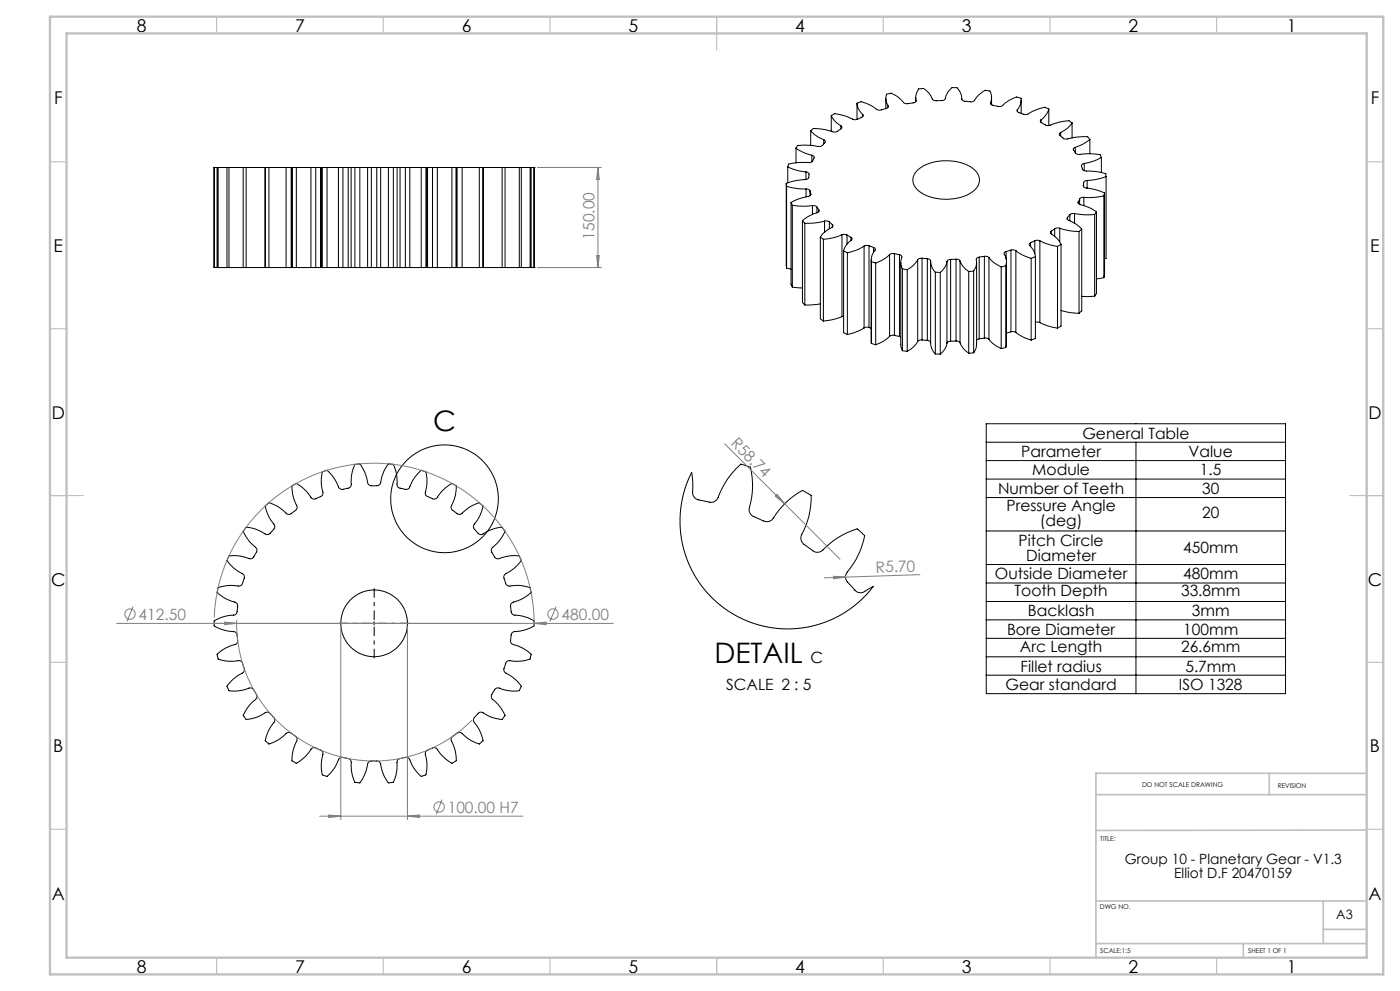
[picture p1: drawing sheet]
<svg xmlns="http://www.w3.org/2000/svg" width="420mm" height="297mm" viewBox="0 0 420 297" stroke-linecap="round" stroke-linejoin="round" font-family="sans-serif">
<g fill="none" stroke="#000" stroke-width=".3">
<path d="M243.2 39.2a10.4 10.4 0 0 0 3.9 2.7M243.2 39.2v4.4M249.4 34.6a6.7 6.7 0 0 0 2.9 3.1M249.4 34.6v4.7M252.3 37.7a.47 .47 0 0 1 .3 .4 .47 .47 0 0 1-.3 .5M252.3 37.7v.9M252.3 38.6a2.62 2.62 0 0 1-2.5 .9 15.7 15.7 0 0 0-5.9-.9l-.7 .6M257.1 30.9a4.9 4.9 0 0 0 1.7 3.4M257.1 30.9l.3-.1a2.52 2.52 0 0 1 2.9 .3l1.7 .9a2.54 2.54 0 0 0 3.3 .7l.4-.1a.68 .68 0 0 0 .7-.9M257.1 30.9v4.9M258.8 34.3a.62 .62 0 0 1 0 .7 .62 .62 0 0 1-.6 .3l-1.3 .5a2.88 2.88 0 0 1-2.3-.7 10.7 10.7 0 0 0-4.4-.9l-.8 .4M258.8 34.3v.7"/>
<path d="M265.7 29.5v3.1M266.4 31.7v.4M274.7 29.2v1.3M274.8 30.1a4.3 4.3 0 0 1 .8-3.5h.4a2.11 2.11 0 0 1 2.4 1l.9 1.2a1.76 1.76 0 0 0 2.4 1.4l1-.1a1.18 1.18 0 0 0 1.1-1.4l.7-1.3a1.93 1.93 0 0 1 2-1.1 1.93 1.93 0 0 1 1.7 1.6l.3 .9a1.26 1.26 0 0 0 .3 1.3 1.26 1.26 0 0 0 1.3 .3l1.2 .1a1.61 1.61 0 0 0 1.6-1.3l1.2-1.1a2.54 2.54 0 0 1 2.9-.8 4.1 4.1 0 0 1 .1 3.5M274.8 30.1a1.83 1.83 0 0 1-2 .9l-.6 .1a1.37 1.37 0 0 1-1.5-.8 7.4 7.4 0 0 0-3.5-2.3l-1.1 .2a3.2 3.2 0 0 0 .3 3.5M274.8 30.1v.2M288.5 29.5v.3M297.1 30.8a1.6 1.6 0 0 0 1.9 1l.6 .1a2.04 2.04 0 0 0 2-1.1l2.1-1.2a2.76 2.76 0 0 1 2.6-.1 4.6 4.6 0 0 1-1.1 3.4M297.1 30.8v.3M297.5 29.2v2.2M305.2 32.9v.5M306.4 30v4"/>
<path d="M312.3 35.9a.76 .76 0 0 0 0 .8 .76 .76 0 0 0 .7 .4l.9 .5a3.2 3.2 0 0 0 2.5-.6l4.3-.8 .9 .6M312.3 35.9v.8M314.6 32.7l-.2-.1a2.14 2.14 0 0 0-2.3-.1l-2.5 1a2.5 2.5 0 0 1-2.9 .6l-.9-.3a.62 .62 0 0 1-.6-.9M314.6 32.7a6 6 0 0 1-2.3 3.2M314.6 32.7v4.9M318.2 39.7a.6 .6 0 0 0-.4 .7 .6 .6 0 0 0 .5 .5l.9 .7a3.5 3.5 0 0 0 2.6-.3 9.8 9.8 0 0 1 4.7-.1l.5 .6M318.2 39.7v1M321.6 36.8a7.9 7.9 0 0 1-3.4 2.9M321.6 36.8v4.5M64.2 50.2h.9M64.2 50.2h.1M64.2 50.2v30"/>
<path d="M65.1 50.2h.3M65.1 50.2v30M65.4 50.2h2.7M65.4 50.2v30M68.1 50.2h.6M68.1 50.2v30M68.7 50.2h4.3M68.7 50.2v30M73 50.2h.8M73 50.2v30M73.8 50.2h5.8M73.8 50.2v30"/>
<path d="M79.6 50.2h1.1M79.6 50.2h.1M79.6 50.2v30M80.7 50.2h5.1M80.7 50.2v30M85.8 50.2h1.5M85.8 50.2v30M87.3 50.2h.3M87.3 50.2v30M87.6 50.2h1.3M87.6 50.2h.1M87.6 50.2v30"/>
<path d="M88.9 50.2h4.4M88.9 50.2v30M93.3 50.2h1.4M93.3 50.2v30M94.7 50.2h1.5M94.7 50.2v30M96.2 50.2v30M96.2 50.2h.2M96.4 50.2h.3M96.4 50.2v30M96.7 50.2h1.4M96.7 50.2v30"/>
<path d="M98.1 50.2h3.4M98.1 50.2v30M101.5 50.2h1.4M101.5 50.2v30M102.9 50.2h1.6M102.9 50.2v30M104.5 50.2h.8M104.5 50.2v30M105.3 50.2h1.2M105.3 50.2v30M106.5 50.2h1.4M106.5 50.2v30"/>
<path d="M107.9 50.2h2.4M107.9 50.2v30M110.3 50.2h1.1M110.3 50.2v30M111.4 50.2h1.6M111.4 50.2v30M113 50.2h1.2M113 50.2v30M114.2 50.2h2.3M114.2 50.2v30M116.5 50.2h1.5M116.5 50.2v30"/>
<path d="M118 50.2h1.1M118 50.2v30M119.1 50.2h.9M119.1 50.2v30M120 50.2h1.6M120 50.2v30M121.6 50.2h1.3M121.6 50.2v30M122.9 50.2h3.5M122.9 50.2v30M126.4 50.2h1.4M126.4 50.2v30"/>
<path d="M127.8 50.2h.3M127.8 50.2v30M128.1 50.2v30M128.1 50.2h.2M128.3 50.2h1.5M128.3 50.2v30M129.8 50.2h1.4M129.8 50.2v30M131.2 50.2h4.4M131.2 50.2v30M135.6 50.2h1.3M135.6 50.2v30"/>
<path d="M136.9 50.2h.1M136.9 50.2h.2M136.9 50.2v30M137.1 50.2h1.5M137.1 50.2v30M138.6 50.2h5.2M138.6 50.2v30M143.8 50.2h1.1M143.8 50.2v30M144.9 50.2h5.7M144.9 50.2h.1M144.9 50.2v30"/>
<path d="M150.6 50.2h.9M150.6 50.2v30M151.5 50.2h4.3M151.5 50.2v30M155.8 50.2h.6M155.8 50.2v30M156.4 50.2h2.6M156.4 50.2v30M159 50.2h.3M159 50.2v30M159.3 50.2h.9M159.3 50.2v30"/>
<path d="M160.2 50.2h.1M160.2 50.2v30M235.9 55l.1 .8M235.9 55l.1 25.3M236 55.8l3.5 .7 2.3 .2M236 55.8v24.5M236.3 50a15.4 15.4 0 0 0 5.5 1.5M236.3 50v4.8M238.8 44.4a13.4 13.4 0 0 0 4.8 2.1M238.8 44.4v4.4M241.8 51.5a1.17 1.17 0 0 1 .6 2l-.6 .3-3.9 .5-2 .7M241.8 51.5v2.3"/>
<path d="M241.8 56.7l.8 .1 .4 .4M241.8 56.7v2.3M243 57.2l.2 .9M243 57.2v1.5M243.2 58.1a.71 .71 0 0 1-.7 .8 13.9 13.9 0 0 0-5.2 1.8M243.2 58.1v.2M243.6 46.5a.81 .81 0 0 1 .7 .6 .81 .81 0 0 1-.4 .9l-.3 .5a3.6 3.6 0 0 1-2.6 .2l-4.4 .5-.3 .8M243.6 46.5v2M247.1 41.9a.65 .65 0 0 1 .5 .6 .65 .65 0 0 1-.5 .6l-.6 .6a3.5 3.5 0 0 1-2.6-.1h-4.6l-.5 .8M247.1 41.9v1.2M275.3 50.9a14.7 14.7 0 0 1 16.9-.1 4.1 4.1 0 0 1-1.1 7.1 14.8 14.8 0 0 1-15.9-1 3.9 3.9 0 0 1 .1-6zM322.6 44.2a.69 .69 0 0 0-.6 .6 .69 .69 0 0 0 .4 .7l.5 .6a3.5 3.5 0 0 0 2.6 0l4.5 .3 .4 .8"/>
<path d="M322.6 44.2v1.6M323.9 59.7l-.4 .9M323.9 59.7v1.6M325 55.7a.82 .82 0 0 0 .9 .6 17.1 17.1 0 0 1 5.5 1.6M325 55.7h.1M325.1 54.7l-.1 1M325.1 54.7v1.2M325.2 59.2h-.6l-.7 .5M325.2 59.2v2.4M325.3 49a1.12 1.12 0 0 0-.5 1.9l1.1 .4a15.3 15.3 0 0 1 5.9 .9v.7M325.3 49v2.1M326.1 54.1l-.7 .2-.3 .4"/>
<path d="M326.1 54.1v2.3M327 41.8a12.1 12.1 0 0 1-4.4 2.4M327 41.8v4.3M330.4 47.2a14.8 14.8 0 0 1-5.1 1.8M330.4 47.2v4.5M331.2 58.7a19.7 19.7 0 0 1-6 .5M331.2 58.7v24.5M331.4 57.9l-.2 .8M331.4 57.9v24.4l-.2 .9M331.8 52.9a17 17 0 0 1-5.7 1.2M331.8 52.9v24.5l-.4 .2M237.3 60.7l.4 .8"/>
<path d="M237.3 60.7v24.5l.4 .8M237.7 61.5a19.9 19.9 0 0 0 6 .1M237.7 61.5v24.5M240.7 66.1l.7 .8M240.7 66.1v24.5l.7 .8M241.4 66.9v24.5M243.7 61.6l1 .1 .4 .4M243.7 61.6v2.7M245.1 62.1l.5 .8M245.1 62.1v1.7M245.6 62.9a.56 .56 0 0 1-.5 .8 11.3 11.3 0 0 0-4.4 2.4M245.6 62.9v.5"/>
<path d="M246.1 71l.9 .7M246.1 71v24.5l.9 .7M247 71.7v24.5M247.4 66.3l.8-.1 .6 .3M247.4 66.3l-2.9 .5-3.1 .1M247.4 66.3v3.3M248.8 66.5l.9 .8M248.8 66.5v2M249.7 67.3a.49 .49 0 0 1 .2 .5 .49 .49 0 0 1-.4 .4 8.1 8.1 0 0 0-3.4 2.8M249.7 67.3v.7M252.6 70.4l.8-.2 .7 .2M252.6 70.4a16.7 16.7 0 0 1-5.6 1.3"/>
<path d="M252.6 70.4v24.5M253.1 75.2l1.1 .5M253.1 75.2v24.5l1.1 .6M254.1 70.4l1.2 .7M254.1 70.4v2.8M254.2 75.7v24.6M255.3 71.1a.48 .48 0 0 1 .3 .4 .48 .48 0 0 1-.2 .5 5.7 5.7 0 0 0-2.3 3.2M255.3 71.1v1M259.2 73.8a13.3 13.3 0 0 1-5 1.9M259.2 73.8v24.5M260.7 73.7l1.4 .5M260.7 73.7l-.8-.1-.7 .2"/>
<path d="M260.7 73.7v24.4M261.4 77.9v25M262.1 74.2a.54 .54 0 0 1 .4 .8 3.7 3.7 0 0 0-1 3.5l1.2 .3M262.1 74.2v1.4M262.7 78.8v24.5M266.9 76.3a11.2 11.2 0 0 1-4.2 2.5M266.9 76.3v24.5M268.3 76l1.5 .3M268.3 76l-.6-.1-.8 .4M268.3 76v24.5M269.8 76.3a.69 .69 0 0 1 .7 .8 4 4 0 0 0 .2 3.5M269.8 76.3v24.5"/>
<path d="M270.2 78.7v24.7l.5 1.7M275.3 77.9a7.7 7.7 0 0 1-3.1 2.9M275.3 77.9v24.4M276.6 77.4l1.6 .1M276.6 77.4l-.8 .1-.5 .4M276.6 77.4v24.5M278.2 77.5a.89 .89 0 0 1 1 1.1l.3 1.3 1.1 1.7M278.2 77.5v24.5M279.2 78.3v24.6a4.5 4.5 0 0 0 1.4 3.2M284.1 78.3a5.3 5.3 0 0 1-2 3.3M284.1 78.3v24.5M285.2 77.7l-.8 .2-.3 .4"/>
<path d="M285.2 77.7v24.5M286.8 77.7l.8 .1 .4 .4M286.8 77.7h-1.6M286.8 77.7v24.5M288 78.2a6.5 6.5 0 0 0 2.6 3.2M288 78.2v24.5M293 78.7v24.4l-.2 1.4-.7 1.2M293.8 77.1a.8 .8 0 0 0-.9 1.1l-.1 1.8-.7 1.2M293.8 77.1v24.5M295.3 76.8l.8 .1 .6 .3M295.3 76.8l-1.5 .3M295.3 76.8v24.5"/>
<path d="M296.7 77.2a8.5 8.5 0 0 0 3.7 2.8M296.7 77.2v24.5M300.4 80v24.5M301.7 79.7l-1.3 .3M301.7 79.7v24.4M301.8 75.4a.6 .6 0 0 0-.5 .8 3.9 3.9 0 0 1 .4 3.5M301.8 75.4v2.2M301.9 78.4v24.9l-.2 .8M303.3 75l.6-.1 .9 .2M303.3 75l-1.5 .4M303.3 75v24.4M304.8 75.1a13.1 13.1 0 0 0 4.6 2.3"/>
<path d="M304.8 75.1v24.6M309.2 72.7a.49 .49 0 0 0-.4 .4 .49 .49 0 0 0 .1 .5 5.2 5.2 0 0 1 1.7 3.3M309.2 72.7v1.2M309.4 77.4v24.5M310.4 72.1l1-.1 .6 .2M310.4 72.1l-1.2 .6M310.4 72.1v3.8M310.6 76.9l-1.2 .5M310.6 76.9v24.6l-1.2 .4M312 72.2a16.3 16.3 0 0 0 5.3 1.6M312 72.2v24.5M315.4 69.3a.5 .5 0 0 0 0 .9 6.7 6.7 0 0 1 2.9 3"/>
<path d="M315.4 69.3v.8M316.4 68.6l-1 .7M316.4 68.6v2.2M317.3 73.8v24.6M317.9 68.4a18.6 18.6 0 0 0 5.8 1M317.9 68.4l-.6-.1-.9 .3M317.9 68.4v4.1M318.3 73.2l-1 .6M318.3 73.2v24.5l-1 .7M320.2 65.2a.54 .54 0 0 0-.1 .5 .54 .54 0 0 0 .5 .3 9.4 9.4 0 0 1 3.9 2.7M320.2 65.2v.6M321 64.3l-.8 .9"/>
<path d="M321 64.3v1.9M322.4 64a18.5 18.5 0 0 0 6 .3M322.4 64l-1 .1-.4 .2M322.4 64v2.9M323.5 60.6a.64 .64 0 0 0 .6 .7 13.3 13.3 0 0 1 4.8 2.2M323.5 60.6v.3M323.7 69.4v24.5M324.5 68.7l-.8 .7M324.5 68.7v24.5l-.8 .7M328.4 64.3v24.5M328.9 63.5l-.5 .8M328.9 63.5v24.5l-.5 .8"/>
<path d="M64.2 80.2h.9M64.2 80.2h.1M65.1 80.2h.3M65.4 80.2h2.7M68.1 80.2h.6M68.7 80.2h4.3M73 80.2h.8M73.8 80.2h5.8M79.6 80.2h1.1M79.6 80.2h.1M80.7 80.2h5.1M85.8 80.2h1.5"/>
<path d="M87.3 80.2h.3M87.6 80.2h1.3M87.6 80.2h.1M88.9 80.2h4.4M93.3 80.2h1.4M94.7 80.2h1.5M96.2 80.2h.2M96.4 80.2h.3M96.7 80.2h1.4M98.1 80.2h3.4M101.5 80.2h1.4M102.9 80.2h1.6"/>
<path d="M104.5 80.2h.8M105.3 80.2h1.2M106.5 80.2h1.4M107.9 80.2h2.4M110.3 80.2h1.1M111.4 80.2h1.6M113 80.2h1.2M114.2 80.2h2.3M116.5 80.2h1.5M118 80.2h1.1M119.1 80.2h.9M120 80.2h1.6"/>
<path d="M121.6 80.2h1.3M122.9 80.2h3.5M126.4 80.2h1.4M127.8 80.2h.3M128.1 80.2h.2M128.3 80.2h1.5M129.8 80.2h1.4M131.2 80.2h4.4M135.6 80.2h1.3M136.9 80.2h.1M136.9 80.2h.2M137.1 80.2h1.5"/>
<path d="M138.6 80.2h5.2M143.8 80.2h1.1M144.9 80.2h5.7M144.9 80.2h.1M150.6 80.2h.9M151.5 80.2h4.3M155.8 80.2h.6M156.4 80.2h2.6M159 80.2h.3M159.3 80.2h.9M160.2 80.2h.1M236 80.3l1.3 .4"/>
<path d="M237.7 86l3 .3M246.1 91l-4.7 .4M252.6 94.9a18 18 0 0 1-5.6 1.3M253.1 94.8l-.5 .1M259.2 98.3a15.1 15.1 0 0 1-5 2M260.7 98.1l.7 .3M260.7 98.1l-.8-.1-.7 .3M270.7 80.6l1.5 .2M270.7 80.6v24.5M272.2 80.8v24.5M280.6 81.6h1.5M280.6 81.6v24.5"/>
<path d="M282.1 81.6v24.5M290.6 81.4v24.5M292.1 81.2l-1.5 .2M292.1 81.2v24.5M303.3 99.4l-1.4 .4M303.3 99.4h.8l.7 .3M304.8 99.7a12.3 12.3 0 0 0 4.6 2.2M310.6 96.6l1.4 .1M312 96.7a15.2 15.2 0 0 0 5.3 1.7M318.3 93l2.4 .6 3 .3M328.4 88.8h-3.9M331.2 83.2l-2.3 .4"/>
<path d="M261.4 102.4v.5M261.4 102.9l1.3 .4M266.9 100.8a10.1 10.1 0 0 1-4.2 2.5M268.3 100.5l1.5 .3M268.3 100.5h-1l-.4 .3M269.8 100.8l.4 .2M270.7 105.1l1.5 .2M275.3 102.3a7.1 7.1 0 0 1-3.1 3M276.6 101.9h-.6l-.7 .4M276.6 101.9l1.6 .1M278.2 102l.6 .2 .4 .4M280.6 106.1h1.5"/>
<path d="M284.1 102.8a5.5 5.5 0 0 1-2 3.3M285.2 102.2l-.8 .2-.3 .4M286.8 102.2l1 .2 .2 .3M286.8 102.2h-1.6M288 102.7a6.5 6.5 0 0 0 2.6 3.2M292.1 105.7l-1.5 .2M293.8 101.6l-.8 .3M295.3 101.3h.8l.6 .4M295.3 101.3l-1.5 .3M296.7 101.7a8.8 8.8 0 0 0 3.7 2.8M301.7 104.1l-1.3 .4M295.9 127h89.8v80.9h-89.8z"/>
<path d="M295.9 132.5h89.8M295.9 138h89.8M340.8 132.5v75.4M79.6 151.7l.2-.3a1.47 1.47 0 0 1 2.3-.2l2 1.1 1.7 1.5a1.56 1.56 0 0 0 2.4-.5l.3-.2a1.18 1.18 0 0 0 .5-1.6 10.1 10.1 0 0 1-1.3-6l1.2-.6 .6 .4a18.2 18.2 0 0 1 4.2 4.2 3.7 3.7 0 0 0 3.2-1.4v-.5a11.5 11.5 0 0 1-.2-6.2l1.4-.5a14.5 14.5 0 0 1 3.8 5.5l.4 .2a4.3 4.3 0 0 0 3-.9l.1-.4a10.6 10.6 0 0 1 1.2-6.2l1.2-.1a13 13 0 0 1 2.7 6.2 3.7 3.7 0 0 0 3.4 0l.3-.4a10.2 10.2 0 0 1 2.5-5.8l1.3 .2 .3 .7a17.9 17.9 0 0 1 .9 5.8 3.9 3.9 0 0 0 3.4 .7l.2-.3a12.1 12.1 0 0 1 3.6-5.2l.3 .2a1.41 1.41 0 0 1 1.3 1.8l.1 2.3-.5 2.3a1.45 1.45 0 0 0 1.4 1.7l.4 .1a1.21 1.21 0 0 0 1.8-.3 12.4 12.4 0 0 1 4.4-4.1l.3 .2a1.47 1.47 0 0 1 .9 2l-.5 2.3-.8 2.1a1.59 1.59 0 0 0 1.1 2.1l.4 .2a1.14 1.14 0 0 0 1.6 0 10 10 0 0 1 5.3-3l1 .9-.2 .7a17.1 17.1 0 0 1-2.6 5.3 1.64 1.64 0 0 0 .8 1.5l.3 .3a1.24 1.24 0 0 0 1.7 .5 10 10 0 0 1 5.8-1.9l.7 1a11.3 11.3 0 0 1-3.8 5.2 3.1 3.1 0 0 0 .9 2.8l.5 .3 .6 .1a12.7 12.7 0 0 1 6.2-.9l.1 .4a1.43 1.43 0 0 1-.5 2.2l-1.7 1.5-1.9 1.2a1.4 1.4 0 0 0-.3 2.2l.1 .3a1.27 1.27 0 0 0 1.4 1.2 9.7 9.7 0 0 1 6.1 .7l.2 1.3-.6 .5a13.5 13.5 0 0 1-5 2.5 2.84 2.84 0 0 0-.3 2.7 1.15 1.15 0 0 0 1 1.1 10.1 10.1 0 0 1 5.8 1.9v1.1a13.5 13.5 0 0 1-6.4 2.1 3.7 3.7 0 0 0-.3 3.4l.3 .2a10.2 10.2 0 0 1 5.5 3.1l-.2 1.1a11 11 0 0 1-6.5 .7 2.41 2.41 0 0 0-1.3 2.1 1.2 1.2 0 0 0 .5 1.7 11.9 11.9 0 0 1 4.6 3.9l-.2 .3a1.47 1.47 0 0 1-1.9 1.1l-2.3-.2-2.2-.7a1.88 1.88 0 0 0-2.1 1.6 1.32 1.32 0 0 0 .1 1.9 12.2 12.2 0 0 1 3.7 4.7l-.9 1.2a14.8 14.8 0 0 1-6.2-2.2 3.6 3.6 0 0 0-2.3 2.6l.1 .4a11.9 11.9 0 0 1 2.7 5.6l-.3 .2a1.47 1.47 0 0 1-2.2 .3l-2-1.2-1.8-1.5a1.81 1.81 0 0 0-2.5 .6 1.3 1.3 0 0 0-.6 1.7 11.7 11.7 0 0 1 1.4 5.9l-1.3 .8a15.7 15.7 0 0 1-4.9-4.6 4.2 4.2 0 0 0-2.8 .9l-.3 .5v.6a10 10 0 0 1 0 6.1l-1.1 .4a12.2 12.2 0 0 1-3.9-5.5 4 4 0 0 0-3.3 .5l-.2 .8a12.5 12.5 0 0 1-1.1 6h-.4a1.45 1.45 0 0 1-1.9-1.1l-1-2.1-.5-2.2a1.78 1.78 0 0 0-2.4-1 1.23 1.23 0 0 0-1.5 1 10.4 10.4 0 0 1-2.5 5.5l-1.3-.1-.3-.7a17.9 17.9 0 0 1-.9-5.9l-.3-.3a4.3 4.3 0 0 0-3.1-.4l-.3 .3a10.3 10.3 0 0 1-3.7 5.2l-1-.4a10.7 10.7 0 0 1 0-6.5 3.4 3.4 0 0 0-2.4-1.7l-1.1 .3a12.1 12.1 0 0 1-4.5 4.4l-.4-.2a1.42 1.42 0 0 1-.8-2.1l.4-2.2 .9-2.2a1.84 1.84 0 0 0-1.3-2.1 1.24 1.24 0 0 0-1.9-.2 11.7 11.7 0 0 1-5.1 3.2l-.3-.3a1.43 1.43 0 0 1-.5-2.2l1-2.1 1.3-1.9a1.6 1.6 0 0 0-.7-2.2l-.3-.3a1.15 1.15 0 0 0-1.6-.4 11.4 11.4 0 0 1-5.8 2l-.8-1.2a14.8 14.8 0 0 1 4-5.2l.1-.5a4.3 4.3 0 0 0-1.8-2.5h-.4a10.4 10.4 0 0 1-6.3 .7l-.4-1.1a9.2 9.2 0 0 1 4.5-4 1.43 1.43 0 0 0 .3-2.2l-.1-.4a1.21 1.21 0 0 0-1.4-1.2 10.1 10.1 0 0 1-6.1-.7l-.2-1.1a10.5 10.5 0 0 1 5.6-3.2 3.1 3.1 0 0 0 .3-2.9l-.3-.5-.6-.3a10.1 10.1 0 0 1-6-1.9v-1.1a12.5 12.5 0 0 1 6.4-2.1 3.7 3.7 0 0 0 .4-3.4l-.4-.3a12.5 12.5 0 0 1-5.5-2.9l.3-1.5a14.8 14.8 0 0 1 6.7-.5 3.9 3.9 0 0 0 1.1-3.1l-.2-.3a13.8 13.8 0 0 1-4.9-4.2l.6-1.4a15.9 15.9 0 0 1 6.6 .9 3.7 3.7 0 0 0 1.7-3l-.2-.4a10.4 10.4 0 0 1-3.7-5l.6-1a12.7 12.7 0 0 1 6.4 2.1 3.7 3.7 0 0 0 2.3-2.5l-.1-.4a12 12 0 0 1-2.7-5.6zM207.5 141.6l.3 2.8v3a2.48 2.48 0 0 0 2.6 2.6l.8 .1a3.2 3.2 0 0 0 4.1-.7 24.4 24.4 0 0 1 7-10.3l2.8 .9a26.5 26.5 0 0 1-.4 12.9 3.4 3.4 0 0 0 2.9 2.6 3.2 3.2 0 0 0 4.1 .1 25.1 25.1 0 0 1 9.1-8.6l2.5 1.4a26.9 26.9 0 0 1-3 12.6 2.82 2.82 0 0 0 1.9 2.9l.7 .5a2.69 2.69 0 0 0 4 .4 23.9 23.9 0 0 1 10.3-6.3l2.2 2a26.2 26.2 0 0 1-5.6 11.6 3.3 3.3 0 0 0 1.6 3.5 3.2 3.2 0 0 0 3.7 1.8l2.9-1.7-3.8 4.2-2.1 1.8-3.1 2.2-3 1.6-3.3 1.3-3.1 .9-3 .5-6 .3-5.4-.8-3.5-1-3-1.2-4.9-2.8-3.8-3.1-3.9-4.5-2.7-4.5-2.2-5.7-1.1-5.8 .1-6.2 1.1-5.8 1.1-3.1zM295.9 143.6h89.8M295.9 149.1h89.8M295.9 159.1h89.8M295.9 169.2h89.8M295.9 174.7h89.8M111.7 186.8h1M112.2 186.3v1"/>
<path d="M295.9 180.3h89.8M295.9 185.8h89.8M295.9 191.3h89.8M295.9 196.8h89.8M295.9 202.3h89.8"/>
<circle cx="133.4" cy="149.5" r="16.1"/>
<circle cx="112.2" cy="186.8" r="10"/>
</g>
<g fill="none" stroke="#808080" stroke-width=".3">
<path d="M161.2 50.2h19.2M179.4 50.2v30M179.4 50.2l.4 3.6h-.8zM179 76.7h.8l-.4 3.5zM161.2 80.2h19.2M217.4 133l18 18M232.6 148.7l.6-.5 2.2 2.8zM235.4 151l16.6 16.6M250.1 172.7l3.5 .3-3.5 .5zM253.6 173l-6.3 .2M276 172.2l-22.4 .8M35 186.8h149"/>
<path d="M39.9 181.8l-1.8 4.5M64.3 185.1a48 48 0 0 1 49.3-46.2 48 48 0 0 1 46.6 48.9M67.4 186.4l3.6 .4-3.6 .4zM71 185.8a41.2 41.2 0 0 0 25.1 39 41.2 41.2 0 0 0 45.5-9M102.2 187.8v57.8M122.2 187.8v57.8M160.2 186.8l3.6-.4v.8zM166.8 181.8l-1.8 4.5M132.6 239.6l-1.8 4.5M95.9 244.6h61M98.7 244.3l3.5 .3-3.5 .4zM122.2 244.6l3.6-.3v.7z"/>
<circle cx="39" cy="184" r="1.56"/>
<circle cx="165.9" cy="184" r="1.56"/>
<circle cx="131.8" cy="241.9" r="1.55"/>
</g>
<path d="M111.3 186.8h-9.5M112.3 185.8v-9.5M112.3 187.8v9.5M113.3 186.8h9.5" fill="none" stroke="#000" stroke-width=".3" stroke-dasharray="15.2 1.3 1.3 1.3" stroke-dashoffset="12.4" stroke-linecap="butt"/>
<g fill="none" stroke="#c0c0c0" stroke-width=".35">
<path d="M65 5v5M115 5v5M165 5v5M215 5v10M265 5v5M315 5v5M365 5v5M15 48.5h5M410 48.5h5M15 98.5h5M410 98.5h5M15 148.5h10"/>
<path d="M405 148.5h10M15 198.5h5M410 198.5h5M15 248.5h5M410 248.5h5M65 287v5M115 287v5M165 287v5M215 287v5M265 287v5M315 287v5M365 287v5"/>
</g>
<path d="M328.8 238.2h81.2M380.8 231.8v6.4M410 231.8l-81.2-.1v55.3M410 248.8l-81.2 .1M328.8 270h81.2M397 270v12.8M397 278.5h13M328.8 282.8h81.2M373 282.8v4.2" fill="none" stroke="#c0c0c0" stroke-width=".5"/>
<path d="M15 5h400v287h-400zM20 10h390v277h-390z" fill="none" stroke="#c0c0c0" stroke-width=".7"/>
<g font-size="8.5">
<text x="129.9" y="129.1">C</text>
<text x="214.3" y="198.6">DETAIL</text>
</g>
<g font-size="5.3">
<text x="41" y="9.5">8</text>
<text x="88.5" y="9.5">7</text>
<text x="138.5" y="9.5">6</text>
<text x="188.5" y="9.5">5</text>
<text x="238.5" y="9.5">4</text>
<text x="288.5" y="9.5">3</text>
<text x="338.5" y="9.5">2</text>
<text x="386" y="9.5">1</text>
<text x="16.2" y="31.2">F</text>
<text x="411.2" y="31.2">F</text>
<text x="16.1" y="75.5">E</text>
<text x="411.1" y="75.5">E</text>
<text x="15.5" y="125.5">D</text>
<text x="410.5" y="125.5">D</text>
<text x="15.4" y="175.5">C</text>
<text x="410.4" y="175.5">C</text>
<text x="16" y="225.5">B</text>
<text x="411" y="225.5">B</text>
<text x="15.5" y="269.7">A</text>
<text x="410.5" y="269.7">A</text>
<text x="41" y="291.5">8</text>
<text x="88.5" y="291.5">7</text>
<text x="138.5" y="291.5">6</text>
<text x="188.5" y="291.5">5</text>
<text x="238.5" y="291.5">4</text>
<text x="288.5" y="291.5">3</text>
<text x="338.5" y="291.5">2</text>
<text x="386" y="291.5">1</text>
</g>
<g font-size="4.7" fill="#808080">
<text x="178.4" y="71.8" transform="rotate(-90 178.4 71.8)">150.00</text>
<text x="219" y="133.2" transform="rotate(45 219 133.2)">R58.74</text>
<text x="262.8" y="171.7" transform="rotate(-2 262.8 171.7)">R5.70</text>
<text x="41.6" y="185.7">412.50</text>
<text x="168.5" y="185.7">480.00</text>
<text x="134.3" y="243.5">100.00 H7</text>
</g>
<g font-size="4.7">
<text x="324.7" y="131.4">General Table</text>
<text x="306.4" y="137">Parameter</text>
<text x="356.6" y="137">Value</text>
<text x="309.7" y="142.5">Module</text>
<text x="360" y="142.5">1.5</text>
<text x="299.4" y="148">Number of Teeth</text>
<text x="360.6" y="148">30</text>
<text x="301.9" y="153.1">Pressure Angle</text>
<text x="360.6" y="155.4">20</text>
<text x="311.9" y="157.6">(deg)</text>
<text x="305.6" y="163.6">Pitch Circle</text>
<text x="355" y="165.8">450mm</text>
<text x="298.5" y="173.6">Outside Diameter</text>
<text x="307.8" y="168.1">Diameter</text>
<text x="355" y="173.6">480mm</text>
<text x="304.4" y="178.7">Tooth Depth</text>
<text x="354.3" y="178.7">33.8mm</text>
<text x="308.3" y="184.7">Backlash</text>
<text x="357.6" y="184.7">3mm</text>
<text x="302.1" y="190.2">Bore Diameter</text>
<text x="355" y="190.2">100mm</text>
<text x="306" y="195.3">Arc Length</text>
<text x="354.3" y="195.3">26.6mm</text>
<text x="243.2" y="198.6">C</text>
<text x="306.2" y="201.3">Fillet radius</text>
<text x="355.6" y="201.3">5.7mm</text>
<text x="217.8" y="206.8">SCALE 2 : 5</text>
<text x="301.6" y="206.8">Gear standard</text>
<text x="353.7" y="206.8">ISO 1328</text>
</g>
<g font-size="4.2">
<text x="337.5" y="258.9">Group 10 - Planetary Gear - V1.3</text>
<text x="352.3" y="263.1">Elliot D.F 20470159</text>
</g>
<text font-size="3.9" x="400.9" y="275.5">A3</text>
<g font-size="2">
<text x="342.6" y="236">DO NOT SCALE DRAWING</text>
<text x="383.3" y="236.2">REVISION</text>
<text x="330.1" y="251.9">TITLE:</text>
<text x="330" y="272.5">DWG NO.</text>
<text x="330.1" y="285.6">SCALE:1:5</text>
<text x="374.5" y="285.6">SHEET 1 OF 1</text>
</g>
</svg>
